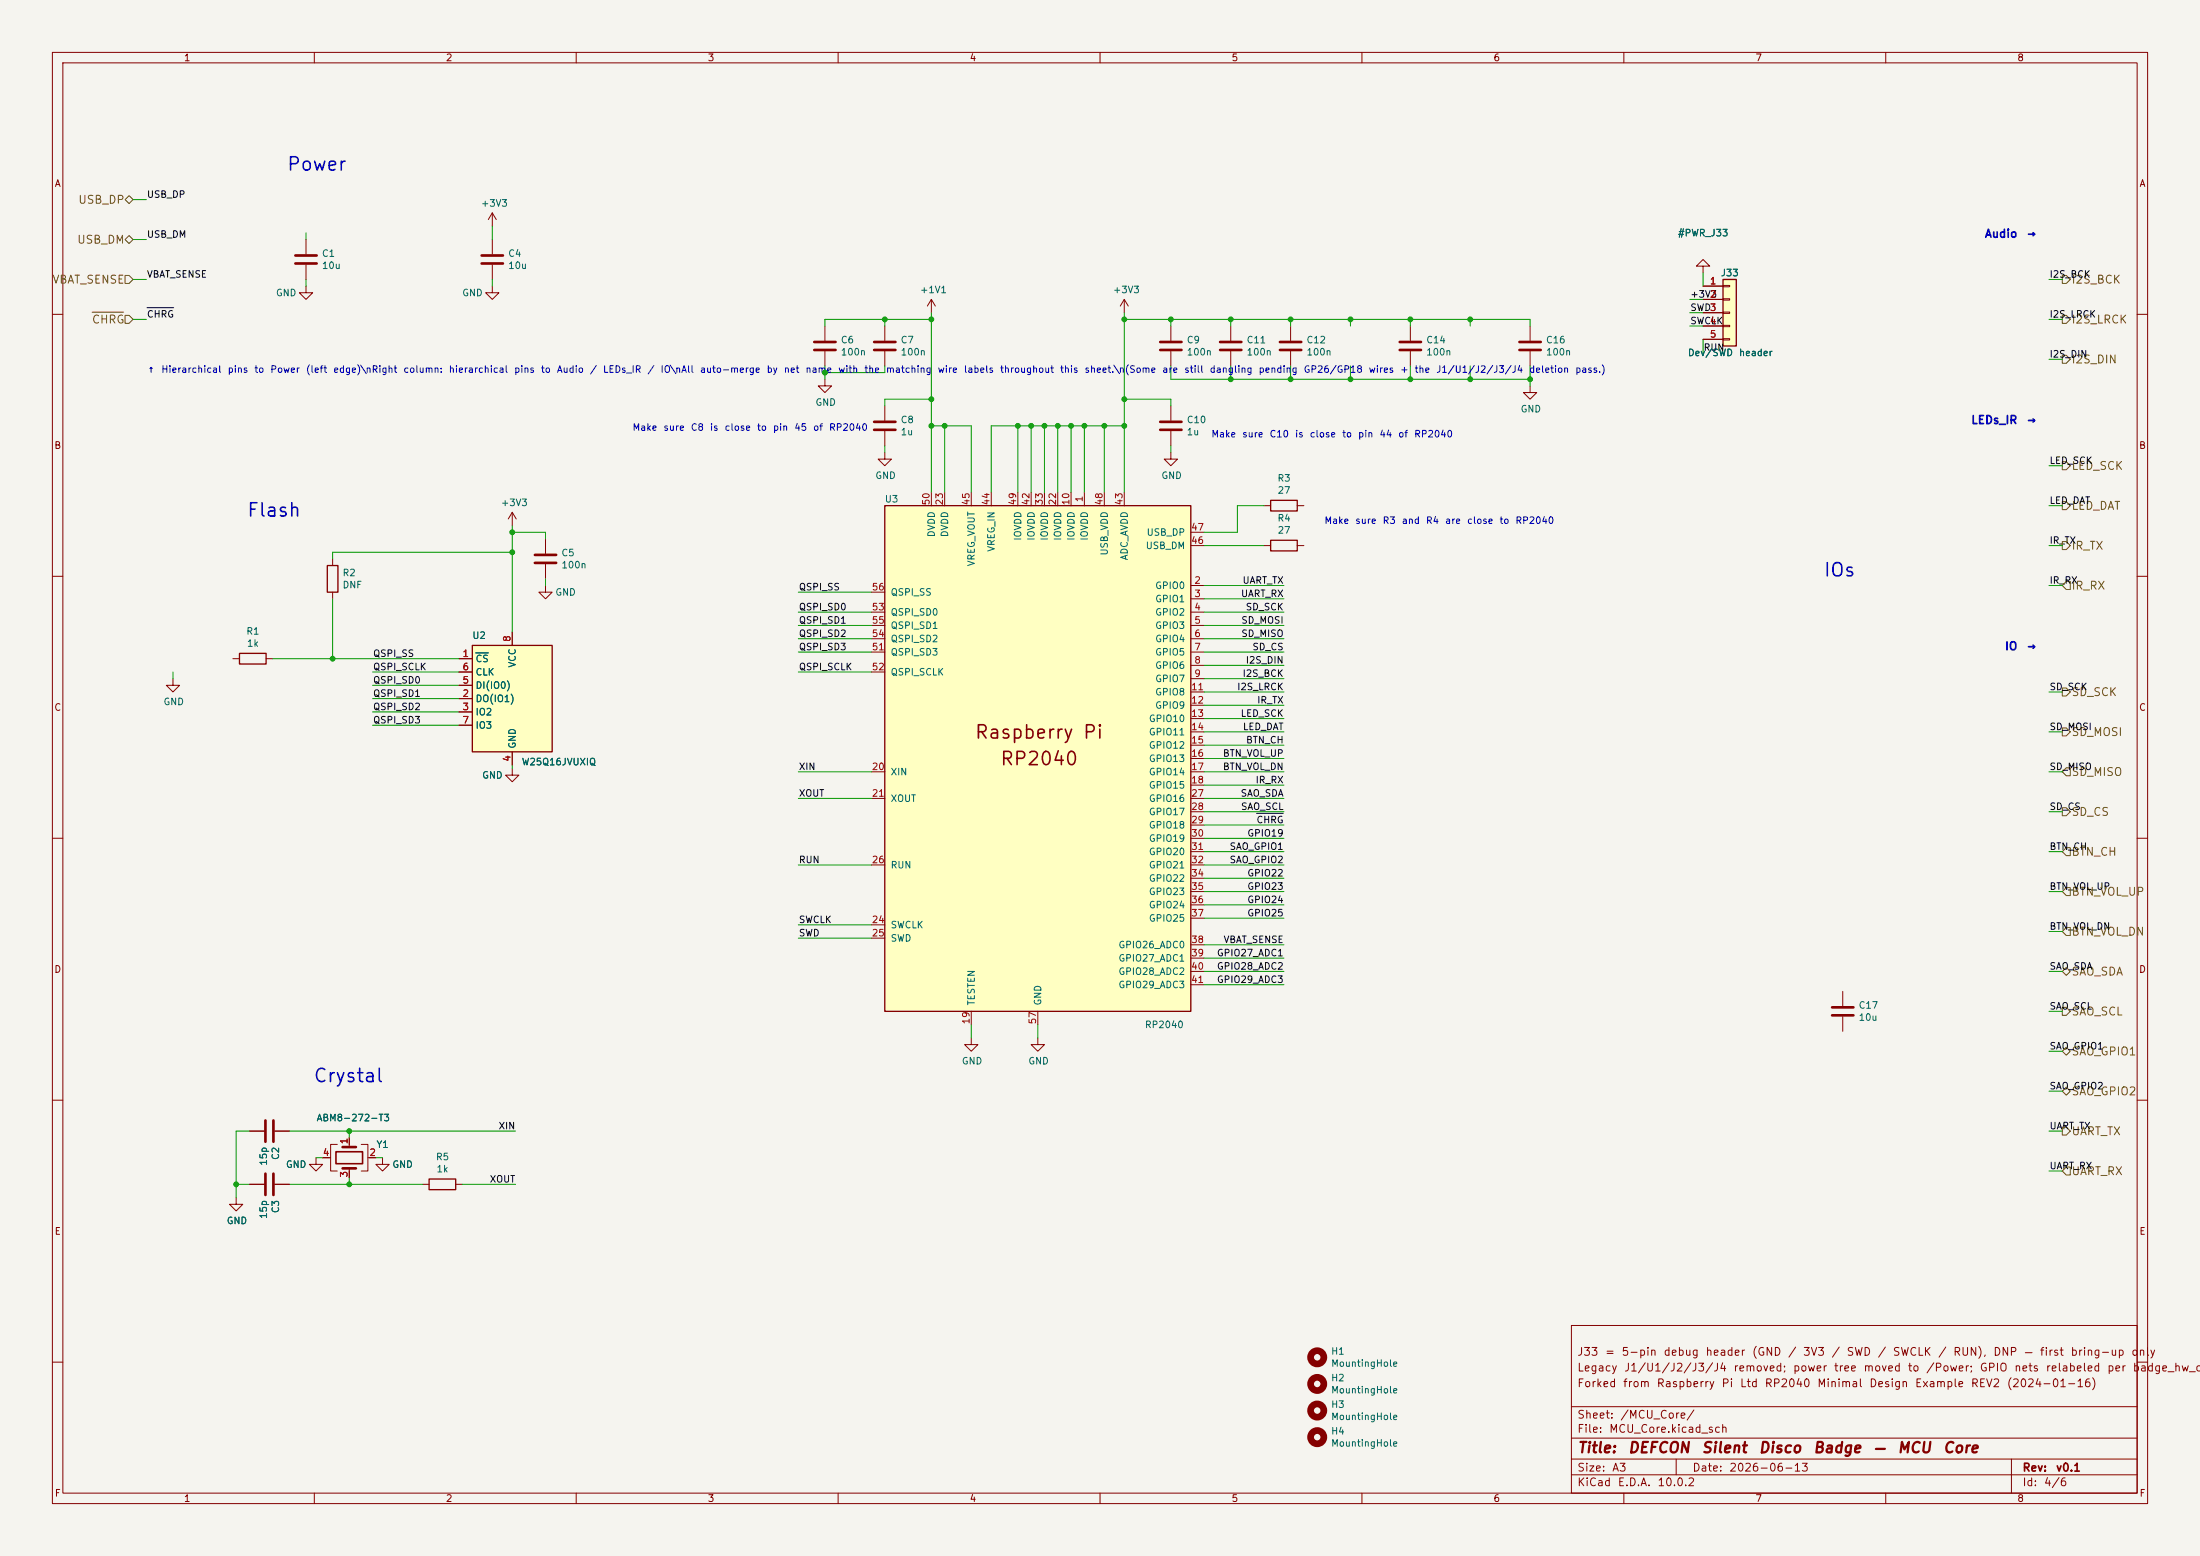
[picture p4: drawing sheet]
<svg xmlns="http://www.w3.org/2000/svg" width="420mm" height="297mm" viewBox="0 0 420 297" stroke-linecap="round" stroke-linejoin="round" font-family="sans-serif">
<path d="M0 0h420v297h-420z" fill="#f5f4ef" stroke="#f5f4ef" stroke-width=".19"/>
<g fill="none" stroke="#840000" stroke-width=".19">
<path d="M10 10h400v277h-400zM12 12h396v273h-396zM60 10v2M110 10v2M160 10v2M210 10v2M260 10v2M310 10v2M360 10v2M10 60h2M408 60h2M10 110h2"/>
<path d="M408 110h2M10 160h2M408 160h2M10 210h2M408 210h2M300 253h108v32h-108zM10 260h2M300 278.5h108M300 274.5h108M300 268.5h108M320 278.5v3M384 278.5v6.5"/>
<path d="M408 260h2M60 285v2M110 285v2M160 285v2M210 285v2M260 285v2M300 281.5h108M310 285v2M360 285v2"/>
</g>
<path d="M168.9 96.5h58.4v96.5h-58.4z" fill="#ffffc2"/>
<path d="M168.9 96.5h58.4v96.5h-58.4zM242.6 95.5h5v2h-5zM242.6 103.1h5v2.1h-5zM45.7 124.7h5.1v2h-5.1z" fill="none" stroke="#840000" stroke-width=".25"/>
<g fill="none" stroke="#840000" stroke-width=".19">
<path d="M94 40.6l-.8 1.3M94 40.6l.7 1.3M94 40.6v2.6M157.5 72.4v1.3h1.2l-1.2 1.2-1.3-1.2h1.3M223.5 62.2v2.8M223.5 67.1v2.8M223.5 77.5v2.8M234.9 62.2v2.8M234.9 67.1v2.8M246.4 62.2v2.8M246.4 67.1v2.8M97.8 97.8l-.8 1.3"/>
<path d="M97.8 97.8l.8 1.3M97.8 97.8v2.5M168.9 86.4v1.2h1.3l-1.3 1.3-1.3-1.3h1.3M177.8 94v2.5M180.3 94v2.5M185.4 94v2.5M189.2 94v2.5M194.3 94v2.5M196.8 94v2.5M199.4 94v2.5M201.9 94v2.5M204.5 94v2.5"/>
<path d="M207 94v2.5M210.8 94v2.5M214.6 94v2.5M223.5 86.4v1.2h1.3l-1.3 1.3-1.3-1.3h1.3M223.5 82.3v2.8M241.3 96.5h1.3M247.6 96.5h1.3M104.1 111.8v1.2h1.3l-1.3 1.3-1.2-1.3h1.2M104.1 102.9v2.8M104.1 107.7v2.8M166.4 116.8h2.5M166.4 119.4h2.5"/>
<path d="M166.4 113h2.5M227.3 111.8h2.6M227.3 114.3h2.6M227.3 116.8h2.6M227.3 119.4h2.6M227.3 104.1h2.6M227.3 101.6h2.6M241.3 104.1h1.3M247.6 104.1h1.3M44.4 125.7h1.3M50.8 125.7h1.3M166.4 121.9h2.5"/>
<path d="M166.4 124.5h2.5M166.4 128.3h2.5M227.3 121.9h2.6M227.3 124.5h2.6M227.3 127h2.6M227.3 129.5h2.6M227.3 132.1h2.6M227.3 134.6h2.6M227.3 137.2h2.6M227.3 139.7h2.6M166.4 147.3h2.5M166.4 152.4h2.5"/>
<path d="M227.3 142.2h2.6M227.3 144.8h2.6M227.3 147.3h2.6M227.3 149.9h2.6M227.3 152.4h2.6M227.3 154.9h2.6M227.3 157.5h2.6M166.4 176.5h2.5M166.4 179.1h2.5M166.4 165.1h2.5M227.3 165.1h2.6M227.3 160h2.6"/>
<path d="M227.3 162.6h2.6M227.3 167.6h2.6M227.3 170.2h2.6M227.3 172.7h2.6M227.3 175.3h2.6M185.4 198.1v1.3h1.3l-1.3 1.3-1.3-1.3h1.3M185.4 193v2.6M198.1 198.1v1.3h1.3l-1.3 1.3-1.3-1.3h1.3M198.1 193v2.6M227.3 180.3h2.6M227.3 182.9h2.6M227.3 185.4h2.6"/>
<path d="M227.3 188h2.6M351.8 189.2v2.8M351.8 194.1v2.8M60.3 221v1.2h1.3l-1.3 1.3-1.2-1.3h1.2M73 221v1.2h1.3l-1.3 1.3-1.2-1.3h1.2"/>
</g>
<path d="M221.5 65.3h4.1M221.5 66.8h4.1M232.9 65.3h4.1M232.9 66.8h4.1M244.3 65.3h4.1M244.3 66.8h4.1M221.5 80.5h4.1M221.5 82h4.1M102.1 105.9h4.1M102.1 107.4h4.1M349.8 192.3h4M349.8 193.8h4" fill="none" stroke="#840000" stroke-width=".51"/>
<g fill="none" stroke="#840000" stroke-width="1.3">
<circle cx="251.5" cy="259.1" r="1.27"/>
<circle cx="251.5" cy="274.3" r="1.27"/>
<circle cx="251.5" cy="269.2" r="1.27"/>
<circle cx="251.5" cy="264.2" r="1.27"/>
</g>
<path d="M90.2 123.2h15.2v20.3h-15.2z" fill="#ffffc2"/>
<path d="M90.2 123.2h15.2v20.3h-15.2z" fill="none" stroke="#840000" stroke-width=".25"/>
<g fill="none" stroke="#840000" stroke-width=".19">
<path d="M94 54.6v1.3h1.2l-1.2 1.3-1.3-1.3h1.3M94 45.7v2.8M94 50.5v2.8M177.8 57.2l-.8 1.2M177.8 57.2l.8 1.2M177.8 57.2v2.5M214.6 57.2l-.7 1.2M214.6 57.2l.8 1.2M214.6 57.2v2.5M325.1 50.8h1.3l-1.3-1.3-1.3 1.3h1.3v1.3M157.5 62.2v2.8M157.5 67.1v2.8"/>
<path d="M168.9 62.2v2.8M168.9 67.1v2.8M168.9 77.5v2.8M292.1 62.2v2.8M292.1 67.1v2.8M168.9 82.3v2.8M87.6 125.7h2.6M87.6 133.4h2.6M87.6 135.9h2.6M87.6 130.8h2.6M87.6 128.3h2.6M87.6 138.4h2.6"/>
<path d="M97.8 120.7v2.5M97.8 143.5v2.6"/>
</g>
<path d="M90.8 124.6h2.4" fill="none" stroke="#006464" stroke-width=".19"/>
<path d="M91.9 48.8h4.1M91.9 50.3h4.1M155.4 65.3h4.1M155.4 66.8h4.1M166.9 65.3h4M166.9 66.8h4M290.1 65.3h4M290.1 66.8h4M166.9 80.5h4M166.9 82h4" fill="none" stroke="#840000" stroke-width=".51"/>
<path d="M328.9 53.3h2.6v12.7h-2.6z" fill="#ffffc2"/>
<path d="M328.9 53.3h2.6v12.7h-2.6zM62.5 108h2v5h-2zM81.9 225h5.1v2.1h-5.1z" fill="none" stroke="#840000" stroke-width=".25"/>
<g fill="none" stroke="#840000" stroke-width=".19">
<path d="M58.4 54.6v1.3h1.3l-1.3 1.3-1.3-1.3h1.3M58.4 45.7v2.8M58.4 50.5v2.8M325.1 54.6h3.8M325.1 57.2h3.8M325.1 59.7h3.8M328.9 54.5h1.3v.2h-1.3zM328.9 57h1.3v.3h-1.3zM328.9 59.6h1.3v.2h-1.3zM269.2 62.2v2.8M269.2 67.1v2.8M292.1 73.7v1.2h1.3l-1.3 1.3-1.3-1.3h1.3"/>
<path d="M325.1 62.2h3.8M325.1 64.8h3.8M328.9 62.1h1.3v.3h-1.3zM328.9 64.6h1.3v.3h-1.3zM63.5 106.7v1.3M63.5 113v1.3M33 129.5v1.3h1.3l-1.3 1.3-1.3-1.3h1.3M87.6 125.7h2.6M87.6 133.4h2.6M87.6 135.9h2.6M87.6 130.8h2.6M87.6 128.3h2.6"/>
<path d="M87.6 138.4h2.6M97.8 120.7v2.5M97.8 146.7v1.3h1.3l-1.3 1.2-1.3-1.2h1.3M97.8 143.5v2.6M47.6 215.9h2.8M52.5 215.9h2.7M64.4 218.4h-1.3v5.1h1.3M66.7 217.2v1.7M69 218.4h1.2v5.1h-1.2M45.1 228.6v1.3h1.3l-1.3 1.2-1.3-1.2h1.3M47.6 226.1h2.8M52.5 226.1h2.7"/>
<path d="M61.6 221h1.5M66.7 223v1.8M70.2 221h1.6M80.6 226.1h1.3M87 226.1h1.3"/>
</g>
<path d="M56.4 48.8h4.1M56.4 50.3h4.1M267.2 65.3h4.1M267.2 66.8h4.1M50.7 213.9v4M52.2 213.9v4M65.4 218.9h2.5M50.7 224v4.1M52.2 224v4.1M65.4 223h2.5" fill="none" stroke="#840000" stroke-width=".51"/>
<path d="M64.1 219.8h5.1v2.3h-5.1z" fill="none" stroke="#840000" stroke-width=".3"/>
<g fill="none" stroke="#725600" stroke-width=".19">
<path d="M23.9 38.1l.7-.8 .8 .8-.8 .8zM17.6 59.6h6M23.9 45.7l.7-.7 .8 .7-.8 .8zM23.9 52.6h.7l.8 .7-.8 .8h-.7zM393.7 52.6h.8l.7 .7-.7 .8h-.8zM23.9 60.2h.7l.8 .8-.8 .7h-.7zM393.7 60.2h.8l.7 .8-.7 .7h-.8zM393.7 67.8h.8l.7 .8-.7 .7h-.8zM393.7 95.8h.8l.7 .7-.7 .8h-.8zM393.7 88.1h.8l.7 .8-.7 .8h-.8zM393.7 103.4h.8l.7 .7-.7 .8h-.8zM394.5 111h.7v1.5h-.7l-.8-.7z"/>
<path d="M393.7 131.3h.8l.7 .8-.7 .7h-.8zM393.7 138.9h.8l.7 .8-.7 .8h-.8zM393.7 154.2h.8l.7 .7-.7 .8h-.8zM394.5 146.6h.7v1.5h-.7l-.8-.8zM394.5 169.4h.7v1.5h-.7l-.8-.7zM394.5 161.8h.7v1.5h-.7l-.8-.7zM394.5 177h.7v1.6h-.7l-.8-.8zM393.7 185.4l.8-.7 .7 .7-.7 .8zM393.7 192.3h.8l.7 .7-.7 .8h-.8zM393.7 215.1h.8l.7 .8-.7 .8h-.8zM393.7 208.3l.8-.8 .7 .8-.7 .7zM393.7 200.7l.8-.8 .7 .8-.7 .7z"/>
<path d="M394.5 222.8h.7v1.5h-.7l-.8-.8z"/>
</g>
<path d="M28.1 58.7h5.1M239.9 155.3h5.1" fill="none" stroke="#0f0f0f" stroke-width=".19"/>
<g fill="none" stroke="#009600" stroke-width=".19">
<path d="M25.4 38.1h2.5M25.4 45.7h2.5M25.4 53.3h2.5M58.4 44.5v1.2M58.4 53.3v1.3M94 43.2v2.5M94 53.3v1.3M177.8 59.7v34.3M214.6 59.7v34.3M322.6 59.7h2.5M322.6 57.2h2.5M325.1 52.1v2.5"/>
<path d="M391.2 53.3h2.5M25.4 61h2.5M157.5 69.9v2.5M168.9 61v1.2M168.9 69.9v1.2h-11.4M177.8 61h-20.3v1.2M177.8 76.2h-8.9v1.3M214.6 61h77.5v1.2M214.6 76.2h8.9v1.3M223.5 69.9v2.5h68.6M223.5 61v1.2M234.9 61v1.2"/>
<path d="M234.9 69.9v2.5M246.4 61v1.2M246.4 69.9v2.5M257.8 61v1.2M257.8 69.9v2.5M269.2 61v1.2M269.2 69.9v2.5M280.7 61v1.2M280.7 69.9v2.5M292.1 69.9v3.8M322.6 62.2h2.5M325.1 64.8v2.5"/>
<path d="M391.2 61h2.5M391.2 68.6h2.5M168.9 85.1v1.3M177.8 81.3h7.6v12.7M180.3 81.3v12.7M194.3 81.3v12.7M196.8 81.3v12.7M199.4 81.3v12.7M201.9 81.3v12.7M204.5 81.3v12.7M207 81.3v12.7M210.8 81.3v12.7"/>
<path d="M214.6 81.3h-25.4v12.7M223.5 85.1v1.3M241.3 96.5h-5.1v5.1h-6.3M391.2 96.5h2.5M391.2 88.9h2.5M63.5 114.3v11.4M97.8 101.6h6.3v1.3M97.8 100.3v20.4M97.8 105.4h-34.3v1.3M104.1 110.5v1.3M152.4 116.8h14M152.4 119.4h14"/>
<path d="M152.4 113h14M229.9 104.1h11.4M229.9 111.8h15.2M229.9 116.8h15.2M229.9 119.4h15.2M229.9 114.3h15.2M391.2 104.1h2.5M391.2 111.8h2.5M33 128.3v1.2M52.1 125.7h35.5M71.1 128.3h16.5M71.1 138.4h16.5"/>
<path d="M71.1 133.4h16.5M71.1 135.9h16.5M71.1 130.8h16.5M152.4 124.5h14M152.4 121.9h14M152.4 128.3h14M229.9 134.6h15.2M229.9 132.1h15.2M229.9 129.5h15.2M229.9 139.7h15.2M229.9 127h15.2M229.9 124.5h15.2"/>
<path d="M229.9 121.9h15.2M229.9 137.2h15.2M391.2 132.1h2.5M391.2 139.7h2.5M97.8 146.1v.6M152.4 147.3h14M152.4 152.4h14M229.9 154.9h15.2M229.9 147.3h15.2M229.9 144.8h15.2M229.9 142.2h15.2M229.9 149.9h15.2"/>
<path d="M229.9 157.5h15.2M229.9 152.4h15.2M391.2 154.9h2.5M391.2 147.3h2.5M152.4 165.1h14M152.4 179.1h14M152.4 176.5h14M229.9 170.2h15.2M229.9 162.6h15.2M229.9 172.7h15.2M229.9 167.6h15.2M229.9 165.1h15.2"/>
<path d="M229.9 160h15.2M229.9 175.3h15.2M391.2 170.2h2.5M391.2 162.6h2.5M391.2 177.8h2.5M185.4 195.6v2.5M198.1 195.6v2.5M229.9 185.4h15.2M229.9 182.9h15.2M229.9 180.3h15.2M229.9 188h15.2M391.2 193h2.5"/>
<path d="M391.2 185.4h2.5M47.6 215.9h-2.5v12.7M55.2 215.9h43.2M66.7 215.9v1.3M391.2 208.3h2.5M391.2 200.7h2.5M391.2 215.9h2.5M45.1 226.1h2.5M55.2 226.1h25.4M60.3 221h1.3M66.7 224.8v1.3M71.8 221h1.2"/>
<path d="M88.3 226.1h10.1M391.2 223.5h2.5"/>
</g>
<path d="M90.8 124.6h2.4" fill="none" stroke="#006464" stroke-width=".19"/>
<g fill="#009600" stroke="#009600" stroke-width=".19">
<circle cx="97.8" cy="105.4" r=".46"/>
<circle cx="97.8" cy="101.6" r=".46"/>
<circle cx="201.9" cy="81.3" r=".46"/>
<circle cx="199.4" cy="81.3" r=".46"/>
<circle cx="210.8" cy="81.3" r=".46"/>
<circle cx="204.5" cy="81.3" r=".46"/>
<circle cx="207" cy="81.3" r=".46"/>
<circle cx="280.7" cy="61" r=".46"/>
<circle cx="292.1" cy="72.4" r=".46"/>
<circle cx="280.7" cy="72.4" r=".46"/>
<circle cx="177.8" cy="76.2" r=".46"/>
<circle cx="177.8" cy="81.3" r=".46"/>
<circle cx="177.8" cy="61" r=".46"/>
<circle cx="180.3" cy="81.3" r=".46"/>
<circle cx="196.8" cy="81.3" r=".46"/>
<circle cx="194.3" cy="81.3" r=".46"/>
<circle cx="157.5" cy="71.1" r=".46"/>
<circle cx="168.9" cy="61" r=".46"/>
<circle cx="66.7" cy="215.9" r=".46"/>
<circle cx="45.1" cy="226.1" r=".46"/>
<circle cx="66.7" cy="226.1" r=".46"/>
<circle cx="63.5" cy="125.7" r=".46"/>
<circle cx="246.4" cy="61" r=".46"/>
<circle cx="234.9" cy="61" r=".46"/>
<circle cx="214.6" cy="76.2" r=".46"/>
<circle cx="234.9" cy="72.4" r=".46"/>
<circle cx="223.5" cy="61" r=".46"/>
<circle cx="214.6" cy="61" r=".46"/>
<circle cx="246.4" cy="72.4" r=".46"/>
<circle cx="257.8" cy="72.4" r=".46"/>
<circle cx="214.6" cy="81.3" r=".46"/>
<circle cx="257.8" cy="61" r=".46"/>
<circle cx="269.2" cy="72.4" r=".46"/>
<circle cx="269.2" cy="61" r=".46"/>
</g>
<g font-size="2.5" fill="#0000c2">
<text x="54.6" y="33.2">Power</text>
<text x="47" y="99.3">Flash</text>
<text x="348" y="110.7">IOs</text>
<text x="59.7" y="207.2">Crystal</text>
</g>
<g font-size="2.5" fill="#840000">
<text x="185.9" y="141.6">Raspberry Pi</text>
<text x="190.8" y="146.7">RP2040</text>
</g>
<g font-size="2" fill="#840000">
<text x="301" y="277.8">Title:</text>
<text x="310.7" y="277.8">DEFCON</text>
<text x="324.7" y="277.8">Silent</text>
<text x="335.6" y="277.8">Disco</text>
<text x="346" y="277.8">Badge</text>
<text x="357.5" y="277.8">—</text>
<text x="362.1" y="277.8">MCU</text>
<text x="370.8" y="277.8">Core</text>
</g>
<g font-size="1.5" fill="#725600">
<text x="14.8" y="39.3">USB_DP</text>
<text x="14.6" y="46.9">USB_DM</text>
<text x="9.9" y="54.5">VBAT_SENSE</text>
<text x="395.3" y="54.5">I2S_BCK</text>
<text x="17.4" y="62.1">CHRG</text>
<text x="395.3" y="62.1">I2S_LRCK</text>
<text x="395.3" y="69.7">I2S_DIN</text>
<text x="395.3" y="90.1">LED_SCK</text>
<text x="395.3" y="97.7">LED_DAT</text>
<text x="395.3" y="105.3">IR_TX</text>
<text x="395.3" y="112.9">IR_RX</text>
<text x="395.3" y="133.2">SD_SCK</text>
<text x="395.3" y="140.9">SD_MOSI</text>
<text x="395.3" y="148.5">SD_MISO</text>
<text x="395.3" y="156.1">SD_CS</text>
<text x="395.3" y="163.7">BTN_CH</text>
<text x="395.3" y="171.3">BTN_VOL_UP</text>
<text x="395.3" y="179">BTN_VOL_DN</text>
<text x="395.3" y="186.6">SAO_SDA</text>
<text x="395.3" y="194.2">SAO_SCL</text>
<text x="395.3" y="201.8">SAO_GPIO1</text>
<text x="395.3" y="209.4">SAO_GPIO2</text>
<text x="395.3" y="217.1">UART_TX</text>
<text x="395.3" y="224.7">UART_RX</text>
</g>
<g font-size="1.5" fill="#0000c2">
<text x="378.8" y="45.7">Audio</text>
<text x="386.7" y="45.7">→</text>
<text x="376.2" y="81.3">LEDs_IR</text>
<text x="386.7" y="81.3">→</text>
<text x="382.6" y="124.5">IO</text>
<text x="386.7" y="124.5">→</text>
</g>
<g font-size="1.5" fill="#840000">
<text x="301" y="262.1">Legacy</text>
<text x="301" y="259.1">J33</text>
<text x="306.3" y="259.1">=</text>
<text x="309.4" y="259.1">5-pin</text>
<text x="309.9" y="262.1">J1/U1/J2/J3/J4</text>
<text x="317.5" y="259.1">debug</text>
<text x="325.5" y="259.1">header</text>
<text x="330.8" y="262.1">removed;</text>
<text x="334.3" y="259.1">(GND</text>
<text x="341.2" y="259.1">/</text>
<text x="342.2" y="262.1">power</text>
<text x="344.1" y="259.1">3V3</text>
<text x="349.5" y="259.1">/</text>
<text x="350" y="262.1">tree</text>
<text x="352.4" y="259.1">SWD</text>
<text x="355.6" y="262.1">moved</text>
<text x="358.3" y="259.1">/</text>
<text x="361.2" y="259.1">SWCLK</text>
<text x="364.1" y="262.1">to</text>
<text x="367.6" y="262.1">/Power;</text>
<text x="369.9" y="259.1">/</text>
<text x="372.7" y="259.1">RUN),</text>
<text x="377.8" y="262.1">GPIO</text>
<text x="380.4" y="259.1">DNP</text>
<text x="384.4" y="262.1">nets</text>
<text x="386.3" y="259.1">—</text>
<text x="389.3" y="259.1">first</text>
<text x="390.4" y="262.1">relabeled</text>
<text x="395.2" y="259.1">bring-up</text>
<text x="402.1" y="262.1">per</text>
<text x="406.7" y="259.1">only</text>
<text x="407" y="262.1">badge_hw_de</text>
<text x="301" y="265.1">Forked</text>
<text x="309.7" y="265.1">from</text>
<text x="316.2" y="265.1">Raspberry</text>
<text x="328.5" y="265.1">Pi</text>
<text x="332" y="265.1">Ltd</text>
<text x="336.8" y="265.1">RP2040</text>
<text x="346.8" y="265.1">Minimal</text>
<text x="356.7" y="265.1">Design</text>
<text x="365.5" y="265.1">Example</text>
<text x="376.1" y="265.1">REV2</text>
<text x="383" y="265.1">(2024-01-16)</text>
<text x="301" y="273.8">File:</text>
<text x="301" y="271.1">Sheet:</text>
<text x="307.1" y="273.8">MCU_Core.kicad_sch</text>
<text x="309.2" y="271.1">/MCU_Core/</text>
<text x="301" y="281.2">Size:</text>
<text x="307.6" y="281.2">A3</text>
<text x="323" y="281.2">Date:</text>
<text x="330" y="281.2">2026-06-13</text>
<text x="386" y="281.2">Rev:</text>
<text x="392.4" y="281.2">v0.1</text>
<text x="301" y="284">KiCad</text>
<text x="308.7" y="284">E.D.A.</text>
<text x="316.3" y="284">10.0.2</text>
<text x="386" y="284">Id:</text>
<text x="390.1" y="284">4/6</text>
</g>
<g font-size="1.3" fill="#840000">
<text x="35" y="12">1</text>
<text x="85" y="12">2</text>
<text x="135" y="12">3</text>
<text x="185" y="12">4</text>
<text x="235" y="12">5</text>
<text x="285" y="12">6</text>
<text x="335" y="12">7</text>
<text x="385" y="12">8</text>
<text x="10.3" y="36">A</text>
<text x="408.3" y="36">A</text>
<text x="10.3" y="86">B</text>
<text x="408.2" y="86">B</text>
<text x="10.3" y="136">C</text>
<text x="408.2" y="136">C</text>
<text x="10.3" y="186">D</text>
<text x="408.2" y="186">D</text>
<text x="10.3" y="236">E</text>
<text x="408.3" y="236">E</text>
<text x="10.3" y="286">F</text>
<text x="35" y="287">1</text>
<text x="85" y="287">2</text>
<text x="135" y="287">3</text>
<text x="185" y="287">4</text>
<text x="235" y="287">5</text>
<text x="285" y="287">6</text>
<text x="335" y="287">7</text>
<text x="385" y="287">8</text>
<text x="408.3" y="286">F</text>
</g>
<g font-size="1.3" fill="#0f0f0f">
<text x="27.9" y="38.1">USB_DP</text>
<text x="27.9" y="45.7">USB_DM</text>
<text x="27.9" y="53.3">VBAT_SENSE</text>
<text x="391.2" y="53.3">I2S_BCK</text>
<text x="322.6" y="57.1">+3V3</text>
<text x="322.6" y="59.7">SWD3</text>
<text x="27.9" y="60.9">CHRG</text>
<text x="322.6" y="62.2">SWCLK</text>
<text x="391.2" y="60.9">I2S_LRCK</text>
<text x="325.1" y="67.3">RUN</text>
<text x="391.2" y="68.5">I2S_DIN</text>
<text x="391.2" y="88.9">LED_SCK</text>
<text x="391.2" y="96.5">LED_DAT</text>
<text x="391.2" y="104.1">IR_TX</text>
<text x="152.4" y="113">QSPI_SS</text>
<text x="237.1" y="111.7">UART_TX</text>
<text x="391.2" y="111.7">IR_RX</text>
<text x="152.4" y="119.3">QSPI_SD1</text>
<text x="152.4" y="116.8">QSPI_SD0</text>
<text x="236.8" y="114.3">UART_RX</text>
<text x="236.9" y="119.3">SD_MOSI</text>
<text x="237.7" y="116.8">SD_SCK</text>
<text x="71.1" y="125.7">QSPI_SS</text>
<text x="152.4" y="124.4">QSPI_SD3</text>
<text x="152.4" y="121.9">QSPI_SD2</text>
<text x="236.9" y="121.9">SD_MISO</text>
<text x="239" y="124.4">SD_CS</text>
<text x="71.1" y="128.2">QSPI_SCLK</text>
<text x="71.1" y="130.8">QSPI_SD0</text>
<text x="152.4" y="128.2">QSPI_SCLK</text>
<text x="237.1" y="129.5">I2S_BCK</text>
<text x="237.7" y="127">I2S_DIN</text>
<text x="71.1" y="135.9">QSPI_SD2</text>
<text x="71.1" y="133.3">QSPI_SD1</text>
<text x="236.1" y="132">I2S_LRCK</text>
<text x="236.7" y="137.1">LED_SCK</text>
<text x="239.9" y="134.6">IR_TX</text>
<text x="391.2" y="132">SD_SCK</text>
<text x="71.1" y="138.4">QSPI_SD3</text>
<text x="237.2" y="139.7">LED_DAT</text>
<text x="237.8" y="142.2">BTN_CH</text>
<text x="391.2" y="139.7">SD_MOSI</text>
<text x="152.4" y="147.3">XIN</text>
<text x="233.4" y="144.7">BTN_VOL_UP</text>
<text x="233.4" y="147.3">BTN_VOL_DN</text>
<text x="239.6" y="149.8">IR_RX</text>
<text x="391.2" y="147.3">SD_MISO</text>
<text x="152.4" y="152.4">XOUT</text>
<text x="236.7" y="152.4">SAO_SDA</text>
<text x="236.8" y="154.9">SAO_SCL</text>
<text x="391.2" y="154.9">SD_CS</text>
<text x="238" y="160">GPIO19</text>
<text x="239.8" y="157.4">CHRG</text>
<text x="152.4" y="165.1">RUN</text>
<text x="234.6" y="162.5">SAO_GPIO1</text>
<text x="234.6" y="165.1">SAO_GPIO2</text>
<text x="238" y="167.6">GPIO22</text>
<text x="391.2" y="162.5">BTN_CH</text>
<text x="238" y="170.1">GPIO23</text>
<text x="238" y="172.7">GPIO24</text>
<text x="391.2" y="170.1">BTN_VOL_UP</text>
<text x="152.4" y="176.5">SWCLK</text>
<text x="152.4" y="179">SWD</text>
<text x="238" y="175.2">GPIO25</text>
<text x="391.2" y="177.8">BTN_VOL_DN</text>
<text x="232.2" y="182.8">GPIO27_ADC1</text>
<text x="232.2" y="185.4">GPIO28_ADC2</text>
<text x="233.5" y="180.3">VBAT_SENSE</text>
<text x="391.2" y="185.4">SAO_SDA</text>
<text x="232.2" y="187.9">GPIO29_ADC3</text>
<text x="391.2" y="193">SAO_SCL</text>
<text x="391.2" y="200.6">SAO_GPIO1</text>
<text x="391.2" y="208.2">SAO_GPIO2</text>
<text x="95.1" y="215.9">XIN</text>
<text x="391.2" y="215.9">UART_TX</text>
<text x="93.4" y="226">XOUT</text>
<text x="391.2" y="223.5">UART_RX</text>
</g>
<g font-size="1.3" fill="#006464">
<text x="91.7" y="39.8">+3V3</text>
<text x="320.2" y="45.4">#PWR_J33</text>
<text x="61.4" y="49.3">C1</text>
<text x="61.4" y="51.6">10u</text>
<text x="96.9" y="49.3">C4</text>
<text x="96.9" y="51.6">10u</text>
<text x="328.4" y="53">J33</text>
<text x="52.6" y="56.9">GND</text>
<text x="88.1" y="56.9">GND</text>
<text x="175.5" y="56.3">+1V1</text>
<text x="212.4" y="56.3">+3V3</text>
<text x="160.4" y="65.8">C6</text>
<text x="171.8" y="65.8">C7</text>
<text x="226.5" y="65.8">C9</text>
<text x="237.9" y="65.8">C11</text>
<text x="249.3" y="65.8">C12</text>
<text x="272.2" y="65.8">C14</text>
<text x="295" y="65.8">C16</text>
<text x="160.4" y="68.2">100n</text>
<text x="171.8" y="68.2">100n</text>
<text x="226.5" y="68.2">100n</text>
<text x="237.9" y="68.2">100n</text>
<text x="249.3" y="68.2">100n</text>
<text x="272.2" y="68.2">100n</text>
<text x="295" y="68.2">100n</text>
<text x="322.1" y="68.3">Dev/SWD</text>
<text x="331.9" y="68.3">header</text>
<text x="155.6" y="77.8">GND</text>
<text x="171.8" y="81.1">C8</text>
<text x="171.8" y="83.4">1u</text>
<text x="226.5" y="83.4">1u</text>
<text x="226.5" y="81.1">C10</text>
<text x="290.2" y="79">GND</text>
<text x="167" y="91.7">GND</text>
<text x="221.6" y="91.7">GND</text>
<text x="243.8" y="92.2">R3</text>
<text x="243.8" y="94.5">27</text>
<text x="95.5" y="96.9">+3V3</text>
<text x="168.8" y="96.2">U3</text>
<text x="243.8" y="99.9">R4</text>
<text x="107.1" y="106.5">C5</text>
<text x="178.8" y="102.6" transform="rotate(-90 178.8 102.6)">DVDD</text>
<text x="181.3" y="102.6" transform="rotate(-90 181.3 102.6)">DVDD</text>
<text x="190.2" y="105.4" transform="rotate(-90 190.2 105.4)">VREG_IN</text>
<text x="195.3" y="103.3" transform="rotate(-90 195.3 103.3)">IOVDD</text>
<text x="197.8" y="103.3" transform="rotate(-90 197.8 103.3)">IOVDD</text>
<text x="200.4" y="103.3" transform="rotate(-90 200.4 103.3)">IOVDD</text>
<text x="202.9" y="103.3" transform="rotate(-90 202.9 103.3)">IOVDD</text>
<text x="205.4" y="103.3" transform="rotate(-90 205.4 103.3)">IOVDD</text>
<text x="208" y="103.3" transform="rotate(-90 208 103.3)">IOVDD</text>
<text x="211.8" y="106.1" transform="rotate(-90 211.8 106.1)">USB_VDD</text>
<text x="215.6" y="107.1" transform="rotate(-90 215.6 107.1)">ADC_AVDD</text>
<text x="218.6" y="105.1">USB_DM</text>
<text x="218.8" y="102.6">USB_DP</text>
<text x="243.8" y="102.2">27</text>
<text x="65.3" y="110.3">R2</text>
<text x="65.3" y="112.6">DNF</text>
<text x="107.1" y="108.8">100n</text>
<text x="186.4" y="108.2" transform="rotate(-90 186.4 108.2)">VREG_VOUT</text>
<text x="220.4" y="112.7">GPIO0</text>
<text x="105.9" y="114">GND</text>
<text x="169.9" y="117.8">QSPI_SD0</text>
<text x="169.9" y="114">QSPI_SS</text>
<text x="220.4" y="115.3">GPIO1</text>
<text x="220.4" y="117.8">GPIO2</text>
<text x="46.9" y="121.4">R1</text>
<text x="47" y="123.8">1k</text>
<text x="90.1" y="122.3">U2</text>
<text x="169.9" y="125.4">QSPI_SD3</text>
<text x="169.9" y="122.9">QSPI_SD2</text>
<text x="169.9" y="120.4">QSPI_SD1</text>
<text x="220.4" y="120.4">GPIO3</text>
<text x="220.4" y="122.9">GPIO4</text>
<text x="220.4" y="125.4">GPIO5</text>
<text x="90.7" y="126.7">CS</text>
<text x="90.7" y="131.8">DI(IO0)</text>
<text x="90.7" y="129.2">CLK</text>
<text x="98.8" y="127.5" transform="rotate(-90 98.8 127.5)">VCC</text>
<text x="169.9" y="129.2">QSPI_SCLK</text>
<text x="220.4" y="128">GPIO6</text>
<text x="220.4" y="130.5">GPIO7</text>
<text x="31.1" y="134.9">GND</text>
<text x="90.7" y="134.3">DO(IO1)</text>
<text x="90.7" y="136.9">IO2</text>
<text x="220.4" y="133.1">GPIO8</text>
<text x="220.4" y="135.6">GPIO9</text>
<text x="90.7" y="139.4">IO3</text>
<text x="98.8" y="143" transform="rotate(-90 98.8 143)">GND</text>
<text x="219.2" y="138.1">GPIO10</text>
<text x="219.2" y="140.7">GPIO11</text>
<text x="219.2" y="143.2">GPIO12</text>
<text x="91.9" y="148.9">GND</text>
<text x="99.5" y="146.4">W25Q16JVUXIQ</text>
<text x="169.9" y="148.3">XIN</text>
<text x="219.2" y="145.8">GPIO13</text>
<text x="219.2" y="148.3">GPIO14</text>
<text x="169.9" y="153.4">XOUT</text>
<text x="219.2" y="150.8">GPIO15</text>
<text x="219.2" y="153.4">GPIO16</text>
<text x="219.2" y="155.9">GPIO17</text>
<text x="219.2" y="158.5">GPIO18</text>
<text x="219.2" y="161">GPIO19</text>
<text x="169.9" y="166.1">RUN</text>
<text x="219.2" y="163.5">GPIO20</text>
<text x="219.2" y="166.1">GPIO21</text>
<text x="219.2" y="168.6">GPIO22</text>
<text x="219.2" y="171.2">GPIO23</text>
<text x="219.2" y="173.7">GPIO24</text>
<text x="169.9" y="177.5">SWCLK</text>
<text x="219.2" y="176.2">GPIO25</text>
<text x="169.9" y="180">SWD</text>
<text x="213.4" y="181.3">GPIO26_ADC0</text>
<text x="213.4" y="183.9">GPIO27_ADC1</text>
<text x="213.4" y="186.4">GPIO28_ADC2</text>
<text x="213.4" y="188.9">GPIO29_ADC3</text>
<text x="186.4" y="192" transform="rotate(-90 186.4 192)">TESTEN</text>
<text x="199.1" y="192" transform="rotate(-90 199.1 192)">GND</text>
<text x="218.5" y="196.6">RP2040</text>
<text x="354.7" y="192.8">C17</text>
<text x="354.7" y="195.2">10u</text>
<text x="183.5" y="203.5">GND</text>
<text x="196.2" y="203.5">GND</text>
<text x="60.3" y="214.3">ABM8-272-T3</text>
<text x="53.6" y="221.5" transform="rotate(-90 53.6 221.5)">C2</text>
<text x="71.8" y="219.4">Y1</text>
<text x="83.1" y="221.8">R5</text>
<text x="51.3" y="222.6" transform="rotate(-90 51.3 222.6)">15p</text>
<text x="54.5" y="223.2">GND</text>
<text x="74.8" y="223.2">GND</text>
<text x="83.2" y="224.1">1k</text>
<text x="43.2" y="234">GND</text>
<text x="51.3" y="232.8" transform="rotate(-90 51.3 232.8)">15p</text>
<text x="53.6" y="231.7" transform="rotate(-90 53.6 231.7)">C3</text>
<text x="254" y="258.9">H1</text>
<text x="254" y="261.2">MountingHole</text>
<text x="254" y="264">H2</text>
<text x="254" y="269">H3</text>
<text x="254" y="266.3">MountingHole</text>
<text x="254" y="271.4">MountingHole</text>
<text x="254" y="274.1">H4</text>
<text x="254" y="276.4">MountingHole</text>
</g>
<g font-size="1.3" fill="#a90000">
<text x="326.3" y="54.6">1</text>
<text x="326.3" y="57.1">2</text>
<text x="326.3" y="59.7">3</text>
<text x="326.3" y="62.2">4</text>
<text x="326.3" y="64.7">5</text>
<text x="207" y="96" transform="rotate(-90 207 96)">1</text>
<text x="177.8" y="96.6" transform="rotate(-90 177.8 96.6)">50</text>
<text x="180.3" y="96.6" transform="rotate(-90 180.3 96.6)">23</text>
<text x="185.4" y="96.6" transform="rotate(-90 185.4 96.6)">45</text>
<text x="189.2" y="96.6" transform="rotate(-90 189.2 96.6)">44</text>
<text x="194.3" y="96.6" transform="rotate(-90 194.3 96.6)">49</text>
<text x="196.8" y="96.6" transform="rotate(-90 196.8 96.6)">42</text>
<text x="199.4" y="96.6" transform="rotate(-90 199.4 96.6)">33</text>
<text x="201.9" y="96.6" transform="rotate(-90 201.9 96.6)">22</text>
<text x="204.4" y="96.6" transform="rotate(-90 204.4 96.6)">10</text>
<text x="210.8" y="96.6" transform="rotate(-90 210.8 96.6)">48</text>
<text x="214.6" y="96.6" transform="rotate(-90 214.6 96.6)">43</text>
<text x="227.3" y="101.6">47</text>
<text x="227.3" y="104.1">46</text>
<text x="166.3" y="113">56</text>
<text x="227.9" y="111.7">2</text>
<text x="166.3" y="116.8">53</text>
<text x="166.3" y="119.4">55</text>
<text x="227.9" y="114.3">3</text>
<text x="227.9" y="116.8">4</text>
<text x="227.9" y="119.4">5</text>
<text x="88.2" y="125.7">1</text>
<text x="97.8" y="122.6" transform="rotate(-90 97.8 122.6)">8</text>
<text x="166.3" y="124.4">51</text>
<text x="166.3" y="121.9">54</text>
<text x="227.9" y="121.9">6</text>
<text x="227.9" y="124.4">7</text>
<text x="88.2" y="130.8">5</text>
<text x="88.2" y="128.2">6</text>
<text x="166.3" y="128.2">52</text>
<text x="227.9" y="127">8</text>
<text x="227.9" y="129.5">9</text>
<text x="88.2" y="133.3">2</text>
<text x="88.2" y="135.9">3</text>
<text x="227.3" y="132.1">11</text>
<text x="227.3" y="134.6">12</text>
<text x="227.3" y="137.1">13</text>
<text x="88.2" y="138.4">7</text>
<text x="227.3" y="139.7">14</text>
<text x="227.3" y="142.2">15</text>
<text x="97.8" y="145.5" transform="rotate(-90 97.8 145.5)">4</text>
<text x="166.3" y="147.3">20</text>
<text x="227.3" y="144.8">16</text>
<text x="227.3" y="147.3">17</text>
<text x="227.3" y="149.8">18</text>
<text x="166.3" y="152.4">21</text>
<text x="227.3" y="152.4">27</text>
<text x="227.3" y="154.9">28</text>
<text x="227.3" y="157.5">29</text>
<text x="227.3" y="160">30</text>
<text x="166.3" y="165.1">26</text>
<text x="227.3" y="162.5">31</text>
<text x="227.3" y="165.1">32</text>
<text x="227.3" y="167.6">34</text>
<text x="227.3" y="170.2">35</text>
<text x="227.3" y="172.7">36</text>
<text x="166.3" y="176.5">24</text>
<text x="166.3" y="179">25</text>
<text x="227.3" y="175.2">37</text>
<text x="227.3" y="180.3">38</text>
<text x="227.3" y="182.9">39</text>
<text x="227.3" y="185.4">40</text>
<text x="227.3" y="187.9">41</text>
<text x="185.4" y="195.6" transform="rotate(-90 185.4 195.6)">19</text>
<text x="198.1" y="195.6" transform="rotate(-90 198.1 195.6)">57</text>
<text x="61.5" y="221">4</text>
<text x="66.6" y="218.5" transform="rotate(-90 66.6 218.5)">1</text>
<text x="70.4" y="221">2</text>
<text x="66.6" y="224.9" transform="rotate(-90 66.6 224.9)">3</text>
</g>
<g font-size="1.3" fill="#0000c2">
<text x="27.9" y="71.5">↑</text>
<text x="30.7" y="71.5">Hierarchical</text>
<text x="43.3" y="71.5">pins</text>
<text x="48.4" y="71.5">to</text>
<text x="51.5" y="71.5">Power</text>
<text x="58.3" y="71.5">(left</text>
<text x="63.5" y="71.5">edge)\nRight</text>
<text x="76.9" y="71.5">column:</text>
<text x="85.6" y="71.5">hierarchical</text>
<text x="98" y="71.5">pins</text>
<text x="103.1" y="71.5">to</text>
<text x="106.2" y="71.5">Audio</text>
<text x="112.5" y="71.5">/</text>
<text x="115" y="71.5">LEDs_IR</text>
<text x="123.5" y="71.5">/</text>
<text x="126" y="71.5">IO\nAll</text>
<text x="133.5" y="71.5">auto-merge</text>
<text x="146.2" y="71.5">by</text>
<text x="149.5" y="71.5">net</text>
<text x="153.7" y="71.5">name</text>
<text x="159.9" y="71.5">with</text>
<text x="164.9" y="71.5">the</text>
<text x="169" y="71.5">matching</text>
<text x="178.9" y="71.5">wire</text>
<text x="183.9" y="71.5">labels</text>
<text x="190.8" y="71.5">throughout</text>
<text x="202.3" y="71.5">this</text>
<text x="206.9" y="71.5">sheet.\n(Some</text>
<text x="221.8" y="71.5">are</text>
<text x="226" y="71.5">still</text>
<text x="230.8" y="71.5">dangling</text>
<text x="240.2" y="71.5">pending</text>
<text x="248.8" y="71.5">GP26/GP18</text>
<text x="261.2" y="71.5">wires</text>
<text x="267.2" y="71.5">+</text>
<text x="269.9" y="71.5">the</text>
<text x="274.1" y="71.5">J1/U1/J2/J3/J4</text>
<text x="291.8" y="71.5">deletion</text>
<text x="300.6" y="71.5">pass.)</text>
<text x="120.6" y="82.5">Make</text>
<text x="126.5" y="82.5">sure</text>
<text x="131.8" y="82.5">C8</text>
<text x="135.4" y="82.5">is</text>
<text x="138.2" y="82.5">close</text>
<text x="144.4" y="82.5">to</text>
<text x="147.5" y="82.5">pin</text>
<text x="151.5" y="82.5">45</text>
<text x="155.1" y="82.5">of</text>
<text x="158.2" y="82.5">RP2040</text>
<text x="231.1" y="83.8">Make</text>
<text x="237" y="83.8">sure</text>
<text x="242.3" y="83.8">C10</text>
<text x="247.1" y="83.8">is</text>
<text x="249.9" y="83.8">close</text>
<text x="256.1" y="83.8">to</text>
<text x="259.1" y="83.8">pin</text>
<text x="263.2" y="83.8">44</text>
<text x="266.8" y="83.8">of</text>
<text x="269.9" y="83.8">RP2040</text>
<text x="252.7" y="100.3">Make</text>
<text x="258.6" y="100.3">sure</text>
<text x="263.8" y="100.3">R3</text>
<text x="267.5" y="100.3">and</text>
<text x="272.1" y="100.3">R4</text>
<text x="275.8" y="100.3">are</text>
<text x="280" y="100.3">close</text>
<text x="286.1" y="100.3">to</text>
<text x="289.2" y="100.3">RP2040</text>
</g>
</svg>
